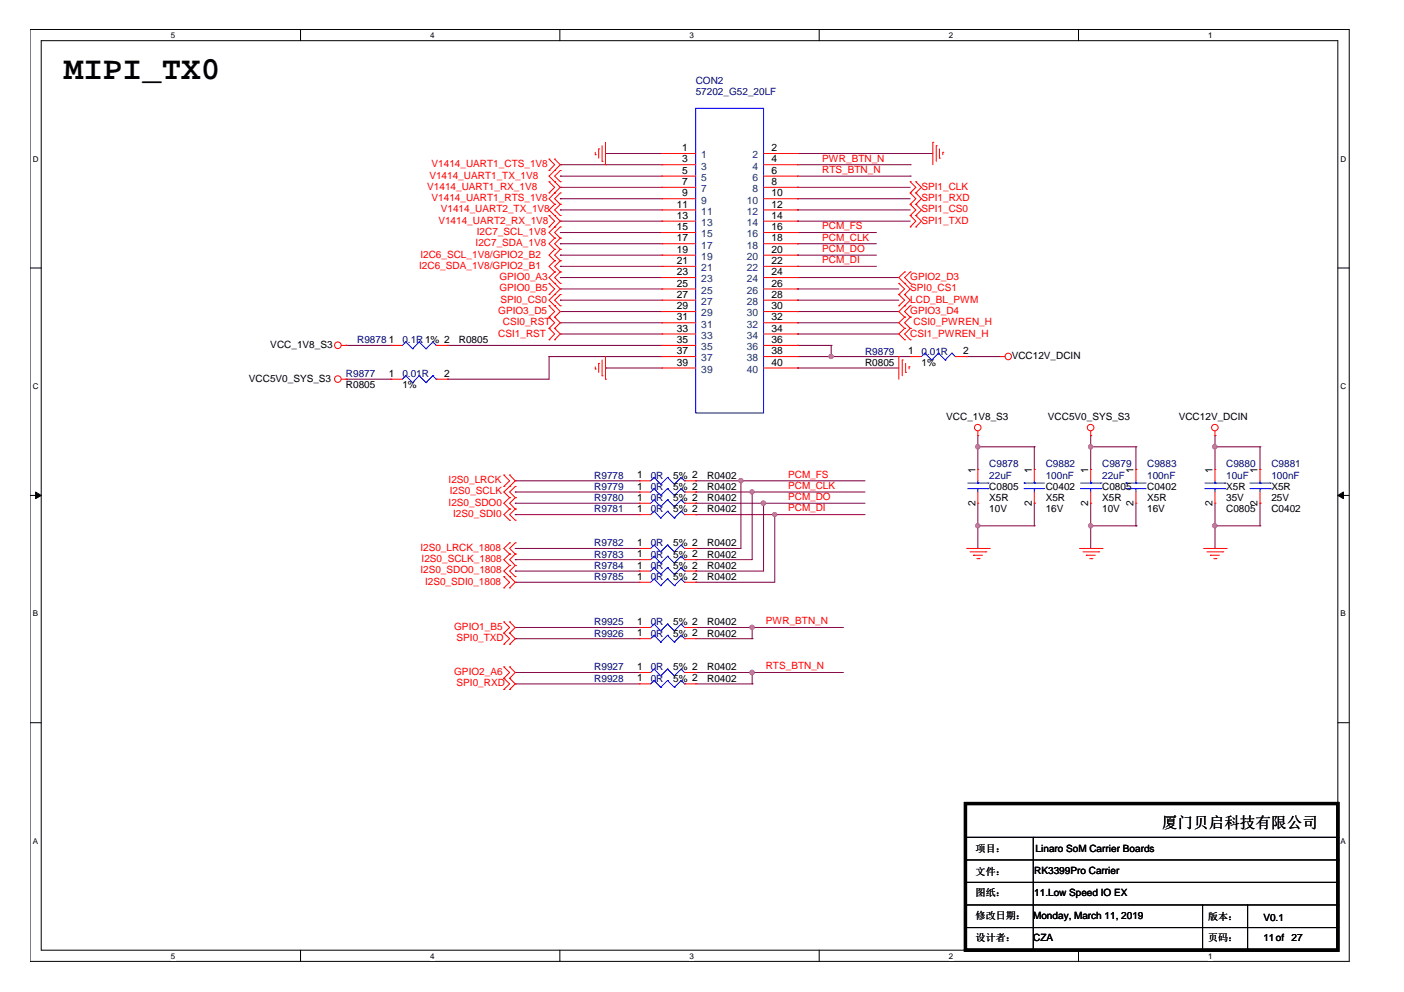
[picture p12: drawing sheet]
<svg xmlns="http://www.w3.org/2000/svg" width="297mm" height="210mm" viewBox="0 0 297 210" stroke-linecap="round" stroke-linejoin="round" font-family="sans-serif">
<path d="M6.3 6.2h279.2v197.2h-279.2zM8.7 8.6h274.3v192.5h-274.3z" fill="none" stroke="#000" stroke-width=".21"/>
<g fill="#fff">
<path d="M36.2 6.5h.9v1.9h-.9z"/>
<path d="M36.2 201.3h.9v1.9h-.9z"/>
</g>
<path d="M63.6 6.2v2.4M63.6 201.1v2.3" fill="none" stroke="#000" stroke-width=".21"/>
<g fill="#fff">
<path d="M91 6.5h.9v1.9h-.9z"/>
<path d="M91 201.3h.9v1.9h-.9z"/>
</g>
<path d="M118.4 6.2v2.4M118.4 201.1v2.3" fill="none" stroke="#000" stroke-width=".21"/>
<g fill="#fff">
<path d="M145.9 6.5h.9v1.9h-.9z"/>
<path d="M145.9 201.3h.9v1.9h-.9z"/>
</g>
<path d="M173.3 6.2v2.4M173.3 201.1v2.3" fill="none" stroke="#000" stroke-width=".21"/>
<g fill="#fff">
<path d="M200.7 6.5h1v1.9h-1z"/>
<path d="M200.7 201.3h1v1.9h-1z"/>
</g>
<path d="M228.2 6.2v2.4M228.2 201.1v2.3" fill="none" stroke="#000" stroke-width=".21"/>
<g fill="#fff">
<path d="M255.6 6.5h.9v1.9h-.9z"/>
<path d="M255.6 201.3h.9v1.9h-.9z"/>
<path d="M6.9 32.7h1.3v1.9h-1.3z"/>
<path d="M283.6 32.7h1.3v1.9h-1.3z"/>
<path d="M6.9 80.7h1.3v1.9h-1.3z"/>
<path d="M283.6 80.7h1.3v1.9h-1.3z"/>
</g>
<path d="M6.3 56.7h2.4M283 56.7h2.4" fill="none" stroke="#000" stroke-width=".21"/>
<g fill="#fff">
<path d="M6.9 128.9h1.2v1.9h-1.2z"/>
<path d="M283.6 128.9h1.2v1.9h-1.2z"/>
</g>
<path d="M6.3 104.8h2.4M283 104.8h2.4" fill="none" stroke="#000" stroke-width=".21"/>
<g fill="#000" stroke="#000" stroke-width=".21">
<path d="M7.5 104.1l1.2 .7-1.2 .7z" fill-rule="evenodd"/>
<path d="M283 104.8l1.2-.7v1.4z" fill-rule="evenodd"/>
</g>
<g fill="#fff">
<path d="M6.9 177h1.2v1.9h-1.2z"/>
<path d="M283.6 177h1.2v1.9h-1.2z"/>
</g>
<g fill="none" stroke="#000" stroke-width=".21">
<path d="M6.3 152.9h2.4M283 152.9h2.4M204.3 177.2h78.7M218.6 177.2v23.9M283 177.2h.1M204.3 186.7h78.7M204.3 191.5h78.7M204.3 196.3h78.7M204.3 182h78.7M254.4 191.5v9.6M263.9 191.5v9.6M283 186.7h.1"/>
<path d="M283 191.5h.1M283 196.3h.1M283 182h.1M218.6 201.1h.1M254.4 201.1h.1M263.9 201.1h.1"/>
</g>
<g fill="none" stroke="#800040" stroke-width=".21">
<path d="M118.5 34.9h.1M118.5 37.3h.1M118.5 39.6h.1M118.5 34.9h21.5M118.5 37.3h21.5M118.5 39.6h21.5M128.1 32.5h.1M128.1 32.5h11.9M168.7 32.5h.1M168.7 39.6h.1M168.7 34.9h23.9M168.7 37.3h23.9"/>
<path d="M168.7 39.6h23.9M168.7 32.5h28.7M192.6 34.9h.1M192.6 37.3h.1M118.5 42.1h.1M118.5 44.4h.1M118.5 46.8h.1M118.5 49.2h.1M118.5 51.6h.1M118.5 54h.1M118.5 56.4h.1M118.5 58.7h.1"/>
<path d="M118.5 42.1h21.5M118.5 44.4h21.5M118.5 46.8h21.5M118.5 49.2h21.5M118.5 51.6h21.5M118.5 54h21.5M118.5 56.4h21.5M118.5 58.7h21.5M168.7 51.6h.1M168.7 49.2h.1M168.7 54h.1M168.7 56.4h.1"/>
<path d="M168.7 42.1h.1M168.7 44.4h.1M168.7 46.8h.1M168.7 58.7h.1M168.7 42.1h23.9M168.7 44.4h23.9M168.7 46.8h23.9M168.7 49.2h16.7M168.7 51.6h16.7M168.7 54h16.7M168.7 56.4h16.7M168.7 58.7h21.5"/>
<path d="M73.2 73.1h.1M73.2 73.1h9.5M94.7 73.1h.1M94.7 73.1h45.3M116.2 75.5h.1M116.2 75.5h23.8M116.2 75.5v4.7h-21.5M118.5 68.3h.1M118.5 70.7h.1M118.5 65.9h.1M118.5 63.5h.1M118.5 61.1h.1"/>
<path d="M118.5 63.5h21.5M118.5 68.3h21.5M118.5 70.7h21.5M118.5 65.9h21.5M118.5 61.1h21.5M128.1 77.9h.1M128.1 77.9h11.9M168.7 77.9h.1M168.7 73.1h.1M168.7 75.5h.1M168.7 63.5h.1M168.7 68.3h.1"/>
<path d="M168.7 70.7h.1M168.7 65.9h.1M168.7 61.1h.1M168.7 77.9h21.5M168.7 73.1h7.2M168.7 75.5h23.9M168.7 63.5h21.5M168.7 68.3h21.5M168.7 70.7h21.5M168.7 65.9h21.5M168.7 61.1h21.5M175.9 73.1h.1"/>
<path d="M175.9 75.5h.1M175.9 73.1v2.4M204.5 75.5h.1M204.5 75.5h7.2M73.2 80.2h.1M73.2 80.2h9.5M94.7 80.2h.1M206.9 94.5h.1M206.9 92.2v7.1M206.9 94.5h11.9M218.8 94.5h.1M218.8 99.3h.1"/>
<path d="M218.8 94.5v4.8M230.8 94.5h.1M230.8 92.2h.1M230.8 94.5h9.5M230.8 92.2v7.1M240.3 94.5h.1M240.3 99.3h.1M240.3 94.5v4.8M257 94.5h.1M257 92.2h.1M257 94.5h9.6M257 92.2v7.1"/>
<path d="M266.6 94.5h.1M266.6 99.3h.1M266.6 94.5v4.8M109 108.9h.1M109 106.5h.1M109 104.1h.1M109 101.7h.1M109 118.4h.1M109 116h.1M109 108.9h26.3M109 106.5h26.3M109 104.1h26.3"/>
<path d="M109 101.7h26.3M109 118.4h26.3M109 116h26.3M147.2 101.7h.1M147.2 104.1h.1M147.2 106.5h.1M147.2 108.9h.1M147.2 116h.1M147.2 118.4h.1M147.2 108.9h35.8M147.2 106.5h35.8M147.2 104.1h35.8"/>
<path d="M147.2 101.7h35.8M156.8 101.7h.1M156.8 101.7v14.3h-9.6M159.1 104.1h.1M159.1 104.1v14.3h-11.9M161.5 106.5h.1M161.5 106.5v14.3h-14.3M163.9 108.9h.1M163.9 108.9v14.3h-16.7M206.9 111.3h.1M206.9 106.5v9.5M206.9 111.3h11.9"/>
<path d="M218.8 111.3h.1M218.8 106.5h.1M218.8 106.5v4.8M230.8 111.3h.1M230.8 111.3h9.5M230.8 106.5v9.5M240.3 111.3h.1M240.3 106.5v4.8M257 111.3h.1M257 111.3h9.6M257 106.5v9.5M266.6 111.3h.1"/>
<path d="M266.6 106.5h.1M266.6 106.5v4.8M109 123.2h.1M109 120.8h.1M109 132.8h.1M109 135.1h.1M109 123.2h26.3M109 120.8h26.3M109 132.8h26.3M109 135.1h26.3M147.2 120.8h.1M147.2 123.2h.1"/>
<path d="M147.2 132.8h31M147.2 135.1h11.9M159.1 132.8h.1M159.1 135.1h.1M159.1 132.8v2.3M178.2 132.8h.1M109 144.7h.1M109 142.3h26.3M109 144.7h26.3M135.3 142.3h.1M147.2 142.3h31M147.2 144.7h11.9"/>
<path d="M159.1 142.3h.1M159.1 144.7h.1M159.1 142.3v2.4M178.2 142.3h.1"/>
</g>
<g fill="#f0f" stroke="#f0f" stroke-width=".21">
<circle cx="159.1" cy="104.1" r=".45"/>
<circle cx="161.5" cy="106.5" r=".47"/>
<circle cx="163.9" cy="108.9" r=".45"/>
<circle cx="156.7" cy="101.7" r=".46"/>
<circle cx="175.8" cy="75.4" r=".45"/>
<circle cx="159.1" cy="132.7" r=".45"/>
<circle cx="159.1" cy="142.3" r=".46"/>
<circle cx="206.8" cy="94.5" r=".46"/>
<circle cx="206.9" cy="111.2" r=".45"/>
<circle cx="230.7" cy="111.2" r=".45"/>
<circle cx="257" cy="94.5" r=".47"/>
<circle cx="257" cy="111.2" r=".46"/>
<circle cx="230.7" cy="94.5" r=".46"/>
</g>
<g fill="none" stroke="#f00" stroke-width=".21">
<path d="M116.2 38.5h.1M116.2 33.7h.1M116.2 36.1h.1M116.2 38.5l1.1 1.1-1.1 1.2M116.2 33.7l1.1 1.2-1.1 1.2M117.3 36.1h.1M117.3 38.5h.1M117.3 33.7h.1M117.3 36.1l-1.1 1.2 2.3 2.3-1.2 1.2M117.3 33.7l1.2 1.2-1.2 1.2M118.5 36.1h.1M118.5 38.5h.1"/>
<path d="M118.5 36.1l-1.2 1.2 1.2 1.2M125.9 32.7h.1M125.9 32.2v.5M126.7 31.5h.1M126.7 31.5v2M127.4 34.1h.1M127.4 30.8v3.3M128.1 34.9h.1M128.1 30.1v4.8M140 32.5h.1M140 34.9h.1M140 37.3h.1"/>
<path d="M140 39.6h.1M140 32.5h7.2M140 34.9h7.2M140 37.3h7.2M140 39.6h7.2M161.5 32.5h7.2M161.5 34.9h7.2M161.5 37.3h7.2M161.5 39.6h7.2M168.7 32.5h.1M168.7 34.9h.1M168.7 37.3h.1"/>
<path d="M168.7 39.6h.1M192.6 38.5h.1M192.6 38.5l1.2 1.1-1.2 1.2M193.8 38.5h.1M193.8 38.5l1.1 1.1-1.1 1.2M197.4 30.1h.1M197.4 30.1v4.8M198.1 30.8h.1M198.1 30.8v3.3M198.8 33.5h.1M198.8 31.5v2M199.5 32.2h.1"/>
<path d="M199.5 32.2v.5M116.2 40.8h.1M116.2 45.6h.1M116.2 48h.1M116.2 60h.1M116.2 45.6l1.1 1.2-1.1 1.2M116.2 60l1.1 1.1-1.1 1.2M117.3 55.2h.1M117.3 57.5h.1M117.3 52.8h.1M117.3 50.4h.1M117.3 48h.1"/>
<path d="M117.3 40.8h.1M117.3 43.2h.1M117.3 45.6h.1M117.3 60h.1M117.3 55.2l-1.1 1.2 1.1 1.1M117.3 52.8l-1.1 1.2 1.1 1.2M117.3 50.4l-1.1 1.2 1.1 1.2M117.3 48l-1.1 1.2 1.1 1.2M117.3 40.8l-1.1 1.3 1.1 1.1M117.3 43.2l-1.1 1.2 2.3 2.4-1.2 1.2M117.3 57.5l-1.1 1.2 1.1 1.3M117.3 60l1.2 1.1-2.3 2.4 1.1 1.2"/>
<path d="M118.5 55.2h.1M118.5 57.5h.1M118.5 52.8h.1M118.5 50.4h.1M118.5 48h.1M118.5 40.8h.1M118.5 43.2h.1M118.5 45.6h.1M118.5 60h.1M118.5 55.2l-1.2 1.2 1.2 1.1M118.5 52.8l-1.2 1.2 1.2 1.2M118.5 50.4l-1.2 1.2 1.2 1.2"/>
<path d="M118.5 48l-1.2 1.2 1.2 1.2M118.5 40.8l-1.2 1.3 1.2 1.1M118.5 43.2l-1.2 1.2 1.2 1.2M118.5 57.5l-1.2 1.2 1.2 1.3M140 42.1h.1M140 44.4h.1M140 46.8h.1M140 49.2h.1M140 51.6h.1M140 54h.1M140 56.4h.1M140 58.7h.1"/>
<path d="M140 42.1h7.2M140 44.4h7.2M140 46.8h7.2M140 49.2h7.2M140 51.6h7.2M140 54h7.2M140 56.4h7.2M140 58.7h7.2M161.5 42.1h7.2M161.5 44.4h7.2M161.5 46.8h7.2M161.5 49.2h7.2"/>
<path d="M161.5 51.6h7.2M161.5 54h7.2M161.5 56.4h7.2M161.5 58.7h7.2M168.7 42.1h.1M168.7 44.4h.1M168.7 46.8h.1M168.7 49.2h.1M168.7 51.6h.1M168.7 54h.1M168.7 56.4h.1M168.7 58.7h.1"/>
<path d="M190.2 60h.1M190.2 60l1.2 1.1-1.2 1.2M191.4 60h.1M191.4 57.5h.1M191.4 57.5l-1.2 1.2 2.4 2.4-1.2 1.2M192.6 48h.1M192.6 45.6h.1M192.6 40.8h.1M192.6 43.2h.1M192.6 60h.1M192.6 57.5h.1M192.6 45.6l1.2 1.2-1.2 1.2"/>
<path d="M192.6 43.2l1.2 1.2-1.2 1.2M192.6 40.8l1.2 1.3-1.2 1.1M192.6 57.5l-1.2 1.2 1.2 1.3M193.8 48h.1M193.8 45.6h.1M193.8 40.8h.1M193.8 43.2h.1M193.8 45.6l1.1 1.2-1.1 1.2M193.8 43.2l1.1 1.2-1.1 1.2M193.8 40.8l1.1 1.3-1.1 1.1M72.2 73.1h1M73.2 73.1h.1"/>
<path d="M82.7 73.1h.1M82.7 73.1h2.4M92.3 73.1h2.4M94.7 73.1h.1M116.2 62.3h.1M116.2 67.1h.1M116.2 64.7h.1M116.2 69.5h.1M116.2 71.9h.1M116.2 64.7l1.1 1.2-1.1 1.2M116.2 69.5l1.1 1.2-1.1 1.2M116.2 67.1l1.1 1.2-1.1 1.2"/>
<path d="M117.3 62.3h.1M117.3 64.7h.1M117.3 67.1h.1M117.3 71.9h.1M117.3 69.5h.1M117.3 64.7l1.2 1.2-1.2 1.2M117.3 69.5l1.2 1.2-1.2 1.2M117.3 67.1l1.2 1.2-1.2 1.2M118.5 62.3h.1M118.5 64.7h.1M118.5 62.3l-1.2 1.2 1.2 1.2M125.9 78.1h.1"/>
<path d="M125.9 77.6v.5M126.7 76.9h.1M126.7 76.9v1.9M127.4 79.5h.1M127.4 76.2v3.3M128.1 75.5v4.7M140 61.1h.1M140 63.5h.1M140 65.9h.1M140 68.3h.1M140 70.7h.1M140 73.1h.1"/>
<path d="M140 75.5h.1M140 77.9h.1M140 73.1h7.2M140 75.5h7.2M140 61.1h7.2M140 63.5h7.2M140 65.9h7.2M140 68.3h7.2M140 70.7h7.2M140 77.9h7.2M161.5 73.1h7.2M161.5 75.5h7.2"/>
<path d="M161.5 61.1h7.2M161.5 63.5h7.2M161.5 65.9h7.2M161.5 68.3h7.2M161.5 70.7h7.2M161.5 77.9h7.2M168.7 61.1h.1M168.7 63.5h.1M168.7 65.9h.1M168.7 68.3h.1M168.7 70.7h.1M168.7 73.1h.1"/>
<path d="M168.7 75.5h.1M168.7 77.9h.1M190.2 75.5h.1M190.2 62.3h.1M190.2 64.7h.1M190.2 75.5v4.7M190.2 62.3l1.2 1.2-1.2 1.2M190.9 76.2h.1M190.9 76.2v3.3M191.4 62.3h.1M191.4 64.7h.1M191.4 67.1h.1"/>
<path d="M191.4 71.9h.1M191.4 69.5h.1M191.4 62.3l1.2 1.2-2.4 2.4 1.2 1.2M191.4 69.5l-1.2 1.2 1.2 1.2M191.4 67.1l-1.2 1.2 1.2 1.2M191.6 78.8h.1M191.6 76.9v1.9M192.3 77.6h.1M192.3 77.6v.5M192.6 67.1h.1M192.6 64.7h.1M192.6 69.5h.1"/>
<path d="M192.6 71.9h.1M192.6 75.5h.1M192.6 75.5h2.3M192.6 64.7l-1.2 1.2 1.2 1.2M192.6 69.5l-1.2 1.2 1.2 1.2M192.6 67.1l-1.2 1.2 1.2 1.2M202.1 75.5h2.4M204.5 75.5h.1M211.7 75.5h.1M211.7 75.5h.9M72.2 80.2h1M73.2 80.2h.1"/>
<path d="M82.7 80.2h.1M82.7 80.2h2.4M92.3 80.2h2.4M94.7 80.2h.1M128.1 80.2h.1M206.9 92.2h.1M206.9 99.3h.1M206.9 91.2v1M206.9 99.3v2.4M218.8 99.3h.1M218.8 99.3v2.4M230.8 92.2h.1"/>
<path d="M230.8 99.3h.1M230.8 91.2v1M230.8 99.3v2.4M240.3 99.3h.1M240.3 99.3v2.4M257 92.2h.1M257 99.3h.1M257 91.2v1M257 99.3v2.4M266.6 99.3h.1M266.6 99.3v2.4M106.6 100.5h.1"/>
<path d="M106.6 102.9h.1M106.6 100.5l1.2 1.2-1.2 1.2M107.8 114.9h.1M107.8 117.2h.1M107.8 119.6h.1M107.8 102.9h.1M107.8 100.5h.1M107.8 105.3h.1M107.8 107.7h.1M107.8 110.1h.1M107.8 114.9l-1.2 1.1 1.2 1.2M107.8 119.6l-1.2 1.2 1.2 1.2"/>
<path d="M107.8 117.2l-1.2 1.2 1.2 1.2M107.8 100.5l1.2 1.2-1.2 1.2M107.8 105.3l-1.2 1.2 1.2 1.2M107.8 107.7l-1.2 1.2 1.2 1.2M107.8 102.9l-1.2 1.2 1.2 1.2M109 114.9h.1M109 117.2h.1M109 119.6h.1M109 105.3h.1M109 107.7h.1M109 110.1h.1M109 102.9h.1"/>
<path d="M109 114.9l-1.2 1.1 1.2 1.2M109 119.6l-1.2 1.2 1.2 1.2M109 117.2l-1.2 1.2 1.2 1.2M109 105.3l-1.2 1.2 1.2 1.2M109 107.7l-1.2 1.2 1.2 1.2M109 102.9l-1.2 1.2 1.2 1.2M135.3 101.7h.1M135.3 116h.1M135.3 104.1h.1M135.3 118.4h.1M135.3 106.5h.1M135.3 108.9h.1"/>
<path d="M135.3 116h2.4M135.3 101.7h2.4M135.3 104.1h2.4M135.3 118.4h2.4M135.3 106.5h2.4M135.3 108.9h2.4M144.8 116h2.4M144.8 101.7h2.4M144.8 104.1h2.4M144.8 118.4h2.4M144.8 106.5h2.4M144.8 108.9h2.4"/>
<path d="M147.2 101.7h.1M147.2 116h.1M147.2 104.1h.1M147.2 118.4h.1M147.2 106.5h.1M147.2 108.9h.1M204.5 116h4.8M205.2 116.8h3.4M206 117.5h.1M206 117.5h1.9M206.7 118.2h.4M206.9 106.5h.1"/>
<path d="M206.9 104.1v2.4M207.1 118.2h.1M208.6 116.8h.1M209.3 116h.1M218.8 106.5h.1M218.8 104.1v2.4M228.4 116h4.8M229.1 116.8h3.4M229.8 117.5h.1M229.8 117.5h1.9M230.5 118.2h.5M230.8 106.5h.1"/>
<path d="M230.8 104.1v2.4M231 118.2h.1M232.5 116.8h.1M233.2 116h.1M240.3 106.5h.1M240.3 104.1v2.4M254.6 116h4.8M255.4 116.8h3.3M256.1 117.5h.1M256.1 117.5h1.9M256.8 118.2h.5M257 106.5h.1"/>
<path d="M257 104.1v2.4M257.3 118.2h.1M258.7 116.8h.1M259.4 116h.1M266.6 106.5h.1M266.6 104.1v2.4M106.6 122h.1M106.6 124.4h.1M106.6 134h.1M106.6 131.6h.1M106.6 136.3h.1M106.6 122l1.2 1.2-1.2 1.2"/>
<path d="M106.6 131.6l1.2 1.2-1.2 1.2M106.6 134l1.2 1.1-1.2 1.2M107.8 124.4h.1M107.8 122h.1M107.8 131.6h.1M107.8 134h.1M107.8 136.3h.1M107.8 122l1.2 1.2-1.2 1.2M107.8 131.6l1.2 1.2-1.2 1.2M107.8 134l1.2 1.1-1.2 1.2M109 122h.1M135.3 132.8h.1"/>
<path d="M135.3 135.1h.1M135.3 120.8h.1M135.3 123.2h.1M135.3 132.8h2.4M135.3 135.1h2.4M135.3 120.8h2.4M135.3 123.2h2.4M144.8 132.8h2.4M144.8 135.1h2.4M144.8 120.8h2.4M144.8 123.2h2.4M147.2 132.8h.1"/>
<path d="M147.2 135.1h.1M147.2 120.8h.1M147.2 123.2h.1M106.6 143.5h.1M106.6 141.1h.1M106.6 145.9h.1M106.6 141.1l1.2 1.2-1.2 1.2M106.6 143.5l1.2 1.2-1.2 1.2M107.8 141.1h.1M107.8 143.5h.1M107.8 145.9h.1M107.8 143.5l1.2 1.2-1.2 1.2"/>
<path d="M107.8 141.1l1.2 1.2-1.2 1.2M135.3 142.3h.1M135.3 144.7h.1M135.3 142.3h2.4M135.3 144.7h2.4M144.8 142.3h2.4M144.8 144.7h2.4M147.2 142.3h.1M147.2 144.7h.1"/>
<circle cx="71.5" cy="73.1" r=".7"/>
<circle cx="213.3" cy="75.4" r=".68"/>
<circle cx="71.5" cy="80.2" r=".7"/>
<circle cx="206.9" cy="90.5" r=".69"/>
<circle cx="230.7" cy="90.5" r=".69"/>
<circle cx="257" cy="90.5" r=".69"/>
</g>
<path d="M204.3 170h78.7v31.1h-78.7z" fill="none" stroke="#000" stroke-width=".68"/>
<g fill="none" stroke="#00f" stroke-width=".21">
<path d="M147.2 22.9h14.3v64.5h-14.3zM85.9 79.5h.1M85.9 72.4h.1M85.9 79.5l-.8 .7M85.9 79.5l1.4 1.5M85.9 72.4l-.8 .7M85.9 72.4l1.4 1.4M87.3 73.8h.1M88.7 79.5h.1M88.7 72.4h.1M88.7 79.5l-1.4 1.5M88.7 79.5l1.4 1.5"/>
<path d="M88.7 72.4l-1.4 1.4M88.7 72.4l1.4 1.4M90.1 73.8h.1M91.6 79.5h.1M91.6 72.4h.1M91.6 79.5l-1.5 1.5M91.6 79.5l.7 .7M91.6 72.4l-1.5 1.4M91.6 72.4l.7 .7M92.3 73.1h.1M195.7 74.7h.1M195.7 74.7l-.8 .8"/>
<path d="M195.7 74.7l1.4 1.5M197.1 76.2h.1M198.5 74.7h.1M198.5 74.7l-1.4 1.5M198.5 74.7l1.5 1.5M200 76.2h.1M201.4 74.7h.1M201.4 74.7l-1.4 1.5M201.4 74.7l.7 .8M202.1 75.5h.1M87.3 81h.1M90.1 81h.1"/>
<path d="M92.3 80.2h.1M138.4 101h.1M138.4 115.3h.1M138.4 103.4h.1M138.4 117.7h.1M138.4 105.8h.1M138.4 108.2h.1M138.4 101l-.7 .7M138.4 101l1.4 1.5M138.4 115.3l-.7 .7M138.4 115.3l1.4 1.5M138.4 103.4l-.7 .7"/>
<path d="M138.4 103.4l1.4 1.4M138.4 117.7l-.7 .7M138.4 117.7l1.4 1.4M138.4 105.8l-.7 .7M138.4 105.8l1.4 1.4M138.4 108.2l-.7 .7M138.4 108.2l1.4 1.4M139.8 102.5h.1M139.8 116.8h.1M139.8 104.8h.1M139.8 119.1h.1M139.8 107.2h.1"/>
<path d="M139.8 109.6h.1M141.2 101h.1M141.2 115.3h.1M141.2 103.4h.1M141.2 117.7h.1M141.2 105.8h.1M141.2 108.2h.1M141.2 101l-1.4 1.5M141.2 101l1.5 1.5M141.2 115.3l-1.4 1.5M141.2 115.3l1.5 1.5M141.2 103.4l-1.4 1.4"/>
<path d="M141.2 103.4l1.5 1.4M141.2 117.7l-1.4 1.4M141.2 117.7l1.5 1.4M141.2 105.8l-1.4 1.4M141.2 105.8l1.5 1.4M141.2 108.2l-1.4 1.4M141.2 108.2l1.5 1.4M142.7 102.5h.1M142.7 116.8h.1M142.7 104.8h.1M142.7 119.1h.1M142.7 107.2h.1"/>
<path d="M142.7 109.6h.1M144.1 101h.1M144.1 115.3h.1M144.1 103.4h.1M144.1 117.7h.1M144.1 105.8h.1M144.1 108.2h.1M144.1 101l-1.4 1.5M144.1 101l.7 .7M144.1 115.3l-1.4 1.5M144.1 115.3l.7 .7M144.1 103.4l-1.4 1.4"/>
<path d="M144.1 103.4l.7 .7M144.1 117.7l-1.4 1.4M144.1 117.7l.7 .7M144.1 105.8l-1.4 1.4M144.1 105.8l.7 .7M144.1 108.2l-1.4 1.4M144.1 108.2l.7 .7M144.8 101.7h.1M144.8 116h.1M144.8 104.1h.1M144.8 118.4h.1M144.8 106.5h.1"/>
<path d="M144.8 108.9h.1M204.7 103.4h4.3M204.7 102.2h4.3M206.9 102.2h.1M206.9 103.4h.1M206.9 101.7v.5M206.9 103.4v.7M209 103.4h.1M209 102.2h.1M216.7 103.4h.1M216.7 102.2h.1M216.7 103.4h4.3"/>
<path d="M216.7 102.2h4.3M218.8 102.2h.1M218.8 103.4h.1M218.8 101.7v.5M218.8 103.4v.7M228.6 103.4h4.3M228.6 102.2h4.3M230.8 102.2h.1M230.8 103.4h.1M230.8 101.7v.5M230.8 103.4v.7M232.9 103.4h.1"/>
<path d="M232.9 102.2h.1M238.2 103.4h.1M238.2 102.2h.1M238.2 103.4h4.3M238.2 102.2h4.3M240.3 102.2h.1M240.3 103.4h.1M240.3 101.7v.5M240.3 103.4v.7M254.9 103.4h4.3M254.9 102.2h4.3M257 102.2h.1"/>
<path d="M257 103.4h.1M257 101.7v.5M257 103.4v.7M259.2 103.4h.1M259.2 102.2h.1M264.4 103.4h4.3M264.4 102.2h4.3M266.6 102.2h.1M266.6 103.4h.1M266.6 101.7v.5M266.6 103.4v.7M268.7 103.4h.1"/>
<path d="M268.7 102.2h.1M138.4 132.1h.1M138.4 134.4h.1M138.4 120.1h.1M138.4 122.5h.1M138.4 132.1l-.7 .7M138.4 132.1l1.4 1.4M138.4 134.4l-.7 .7M138.4 134.4l1.4 1.5M138.4 120.1l-.7 .7M138.4 120.1l1.4 1.5M138.4 122.5l-.7 .7"/>
<path d="M138.4 122.5l1.4 1.4M139.8 133.5h.1M139.8 135.9h.1M139.8 121.6h.1M139.8 123.9h.1M141.2 132.1h.1M141.2 134.4h.1M141.2 120.1h.1M141.2 122.5h.1M141.2 132.1l-1.4 1.4M141.2 132.1l1.5 1.4M141.2 134.4l-1.4 1.5"/>
<path d="M141.2 134.4l1.5 1.5M141.2 120.1l-1.4 1.5M141.2 120.1l1.5 1.5M141.2 122.5l-1.4 1.4M141.2 122.5l1.5 1.4M142.7 133.5h.1M142.7 135.9h.1M142.7 121.6h.1M142.7 123.9h.1M144.1 132.1h.1M144.1 134.4h.1M144.1 120.1h.1"/>
<path d="M144.1 122.5h.1M144.1 132.1l-1.4 1.4M144.1 132.1l.7 .7M144.1 134.4l-1.4 1.5M144.1 134.4l.7 .7M144.1 120.1l-1.4 1.5M144.1 120.1l.7 .7M144.1 122.5l-1.4 1.4M144.1 122.5l.7 .7M144.8 132.8h.1M144.8 135.1h.1M144.8 120.8h.1"/>
<path d="M144.8 123.2h.1M138.4 141.6h.1M138.4 144h.1M138.4 141.6l-.7 .7M138.4 141.6l1.4 1.4M138.4 144l-.7 .7M138.4 144l1.4 1.4M139.8 143h.1M139.8 145.4h.1M141.2 141.6h.1M141.2 144h.1M141.2 141.6l-1.4 1.4"/>
<path d="M141.2 141.6l1.5 1.4M141.2 144l-1.4 1.4M141.2 144l1.5 1.4M142.7 143h.1M142.7 145.4h.1M144.1 141.6h.1M144.1 144h.1M144.1 141.6l-1.4 1.4M144.1 141.6l.7 .7M144.1 144l-1.4 1.4M144.1 144l.7 .7M144.8 142.3h.1"/>
<path d="M144.8 144.7h.1"/>
</g>
<text font-size="6.9" x="13.5" y="16.8">MIPI_TX0</text>
<text font-size="3.3" x="245.8" y="175.1">厦门贝启科技有限公司</text>
<g font-size="2.2">
<text x="144.4" y="32">1</text>
<text x="144.4" y="34.3">3</text>
<text x="163.2" y="32">2</text>
<text x="163.2" y="34.3">4</text>
<text x="144.4" y="36.8">5</text>
<text x="144.4" y="39.1">7</text>
<text x="144.4" y="41.5">9</text>
<text x="163.2" y="36.8">6</text>
<text x="163.2" y="39.1">8</text>
<text x="163.2" y="41.5">10</text>
<text x="143.2" y="43.9">11</text>
<text x="143.2" y="46.3">13</text>
<text x="163.2" y="43.9">12</text>
<text x="163.2" y="46.3">14</text>
<text x="143.2" y="48.7">15</text>
<text x="143.2" y="51.1">17</text>
<text x="143.2" y="53.5">19</text>
<text x="163.2" y="48.7">16</text>
<text x="163.2" y="51.1">18</text>
<text x="163.2" y="53.5">20</text>
<text x="143.2" y="55.9">21</text>
<text x="143.2" y="58.2">23</text>
<text x="163.2" y="55.9">22</text>
<text x="163.2" y="58.2">24</text>
<text x="143.2" y="60.6">25</text>
<text x="143.2" y="63">27</text>
<text x="143.2" y="65.4">29</text>
<text x="163.2" y="60.6">26</text>
<text x="163.2" y="63">28</text>
<text x="163.2" y="65.4">30</text>
<text x="143.2" y="67.8">31</text>
<text x="143.2" y="70.2">33</text>
<text x="163.2" y="67.8">32</text>
<text x="163.2" y="70.2">34</text>
<text x="82.3" y="72.6">1</text>
<text x="143.2" y="72.6">35</text>
<text x="143.2" y="74.9">37</text>
<text x="143.2" y="77.4">39</text>
<text x="163.2" y="72.6">36</text>
<text x="163.2" y="74.9">38</text>
<text x="163.2" y="77.4">40</text>
<text x="192.1" y="74.9">1</text>
<text x="203.8" y="74.9">2</text>
<text x="82.3" y="79.7">1</text>
<text x="93.9" y="79.7">2</text>
<text x="134.8" y="101.2">1</text>
<text x="206.4" y="100.1" transform="rotate(-90 206.4 100.1)">1</text>
<text x="218.3" y="100.1" transform="rotate(-90 218.3 100.1)">1</text>
<text x="230.3" y="100.1" transform="rotate(-90 230.3 100.1)">1</text>
<text x="239.8" y="100.1" transform="rotate(-90 239.8 100.1)">1</text>
<text x="256.5" y="100.1" transform="rotate(-90 256.5 100.1)">1</text>
<text x="266.1" y="100.1" transform="rotate(-90 266.1 100.1)">1</text>
<text x="134.8" y="103.6">1</text>
<text x="134.8" y="106">1</text>
<text x="206.4" y="107" transform="rotate(-90 206.4 107)">2</text>
<text x="218.3" y="107" transform="rotate(-90 218.3 107)">2</text>
<text x="230.3" y="107" transform="rotate(-90 230.3 107)">2</text>
<text x="239.8" y="107" transform="rotate(-90 239.8 107)">2</text>
<text x="256.5" y="107" transform="rotate(-90 256.5 107)">2</text>
<text x="266.1" y="107" transform="rotate(-90 266.1 107)">2</text>
<text x="134.8" y="108.4">1</text>
<text x="134.8" y="115.5">1</text>
<text x="134.8" y="117.9">1</text>
<text x="134.8" y="120.3">1</text>
<text x="134.8" y="122.7">1</text>
<text x="134.8" y="132.3">1</text>
<text x="134.8" y="134.6">1</text>
<text x="134.8" y="141.8">1</text>
<text x="134.8" y="144.2">1</text>
</g>
<g font-size="2.2" fill="#004080">
<text x="148.4" y="33.5">1</text>
<text x="148.4" y="35.9">3</text>
<text x="159.2" y="33.5">2</text>
<text x="159.2" y="35.9">4</text>
<text x="148.4" y="38.3">5</text>
<text x="148.4" y="40.7">7</text>
<text x="159.2" y="38.3">6</text>
<text x="159.2" y="40.7">8</text>
<text x="148.4" y="43.1">9</text>
<text x="148.4" y="45.4">11</text>
<text x="148.4" y="47.8">13</text>
<text x="158" y="43.1">10</text>
<text x="158" y="45.4">12</text>
<text x="158" y="47.8">14</text>
<text x="148.4" y="50.2">15</text>
<text x="148.4" y="52.6">17</text>
<text x="158" y="50.2">16</text>
<text x="158" y="52.6">18</text>
<text x="148.4" y="55">19</text>
<text x="148.4" y="57.4">21</text>
<text x="148.4" y="59.7">23</text>
<text x="158" y="55">20</text>
<text x="158" y="57.4">22</text>
<text x="158" y="59.7">24</text>
<text x="148.4" y="62.2">25</text>
<text x="148.4" y="64.5">27</text>
<text x="158" y="62.2">26</text>
<text x="158" y="64.5">28</text>
<text x="148.4" y="66.9">29</text>
<text x="148.4" y="69.3">31</text>
<text x="148.4" y="71.7">33</text>
<text x="158" y="66.9">30</text>
<text x="158" y="69.3">32</text>
<text x="158" y="71.7">34</text>
<text x="148.4" y="74.1">35</text>
<text x="148.4" y="76.5">37</text>
<text x="158" y="74.1">36</text>
<text x="158" y="76.5">38</text>
<text x="148.4" y="78.9">39</text>
<text x="158" y="78.9">40</text>
</g>
<g font-size="2.1" fill="#000080">
<text x="147.2" y="17.7">CON2</text>
<text x="147.2" y="20.1">57202_G52_20LF</text>
<text x="75.6" y="72.6">R9878</text>
<text x="85.1" y="72.6">0.1R1% 2</text>
<text x="183" y="75">R9879</text>
<text x="194.9" y="75">0.01R</text>
<text x="73.2" y="79.8">R9877</text>
<text x="85.1" y="79.8">0.01R</text>
<text x="125.7" y="101.3">R9778</text>
<text x="137.7" y="101.3">0R</text>
<text x="209.3" y="98.9">C9878</text>
<text x="209.3" y="101.3">22uF</text>
<text x="221.2" y="98.9">C9882</text>
<text x="221.2" y="101.3">100nF</text>
<text x="233.2" y="98.9">C9879</text>
<text x="233.2" y="101.3">22uF</text>
<text x="242.7" y="98.9">C9883</text>
<text x="242.7" y="101.3">100nF</text>
<text x="259.4" y="98.9">C9880</text>
<text x="259.4" y="101.3">10uF</text>
<text x="269" y="98.9">C9881</text>
<text x="269" y="101.3">100nF</text>
<text x="125.7" y="103.7">R9779</text>
<text x="125.7" y="106.1">R9780</text>
<text x="137.7" y="103.7">0R</text>
<text x="137.7" y="106.1">0R</text>
<text x="125.7" y="108.4">R9781</text>
<text x="137.7" y="108.4">0R</text>
<text x="125.7" y="115.6">R9782</text>
<text x="125.7" y="118">R9783</text>
<text x="137.7" y="115.6">0R</text>
<text x="137.7" y="118">0R</text>
<text x="125.7" y="120.4">R9784</text>
<text x="125.7" y="122.8">R9785</text>
<text x="137.7" y="120.4">0R</text>
<text x="137.7" y="122.8">0R</text>
<text x="125.7" y="132.3">R9925</text>
<text x="125.7" y="134.7">R9926</text>
<text x="137.7" y="132.3">0R</text>
<text x="137.7" y="134.7">0R</text>
<text x="125.7" y="141.9">R9927</text>
<text x="137.7" y="141.9">0R</text>
<text x="125.7" y="144.2">R9928</text>
<text x="137.7" y="144.2">0R</text>
</g>
<g font-size="2.1" fill="#f00">
<text x="91.3" y="35.4">V1414_UART1_CTS_1V8</text>
<text x="173.9" y="34.2">PWR_BTN_N</text>
<text x="90.4" y="40.1">V1414_UART1_RX_1V8</text>
<text x="90.8" y="37.8">V1414_UART1_TX_1V8</text>
<text x="173.9" y="36.6">RTS_BTN_N</text>
<text x="194.9" y="40.1">SPI1_CLK</text>
<text x="91.3" y="42.6">V1414_UART1_RTS_1V8</text>
<text x="92.8" y="47.3">V1414_UART2_RX_1V8</text>
<text x="93.3" y="44.9">V1414_UART2_TX_1V8</text>
<text x="194.9" y="47.3">SPI1_TXD</text>
<text x="194.9" y="44.9">SPI1_CS0</text>
<text x="194.9" y="42.6">SPI1_RXD</text>
<text x="100.6" y="52.1">I2C7_SDA_1V8</text>
<text x="100.9" y="49.7">I2C7_SCL_1V8</text>
<text x="173.9" y="50.9">PCM_CLK</text>
<text x="173.9" y="48.5">PCM_FS</text>
<text x="173.9" y="53.3">PCM_DO</text>
<text x="88.7" y="56.9">I2C6_SDA_1V8/GPIO2_B1</text>
<text x="88.9" y="54.5">I2C6_SCL_1V8/GPIO2_B2</text>
<text x="105.7" y="59.3">GPIO0_A3</text>
<text x="173.9" y="55.7">PCM_DI</text>
<text x="192.6" y="59.3">GPIO2_D3</text>
<text x="105.7" y="61.7">GPIO0_B5</text>
<text x="105.9" y="64">SPI0_CS0</text>
<text x="192.6" y="61.7">SPI0_CS1</text>
<text x="192.6" y="64">LCD_BL_PWM</text>
<text x="105.4" y="66.4">GPIO3_D5</text>
<text x="105.4" y="71.2">CSI1_RST</text>
<text x="106.4" y="68.8">CSI0_RST</text>
<text x="192.6" y="66.4">GPIO3_D4</text>
<text x="192.6" y="71.2">CSI1_PWREN_H</text>
<text x="193.3" y="68.8">CSI0_PWREN_H</text>
<text x="166.8" y="101.1">PCM_FS</text>
<text x="94.9" y="102.2">I2S0_LRCK</text>
<text x="94.9" y="107">I2S0_SDO0</text>
<text x="95.2" y="104.6">I2S0_SCLK</text>
<text x="166.8" y="103.4">PCM_CLK</text>
<text x="166.8" y="105.8">PCM_DO</text>
<text x="95.9" y="109.4">I2S0_SDI0</text>
<text x="166.8" y="108.2">PCM_DI</text>
<text x="88.9" y="116.6">I2S0_LRCK_1808</text>
<text x="89.2" y="119">I2S0_SCLK_1808</text>
<text x="88.9" y="121.3">I2S0_SDO0_1808</text>
<text x="89.9" y="123.7">I2S0_SDI0_1808</text>
<text x="96.1" y="133.3">GPIO1_B5</text>
<text x="96.6" y="135.7">SPI0_TXD</text>
<text x="162" y="132.1">PWR_BTN_N</text>
<text x="96.1" y="142.8">GPIO2_A6</text>
<text x="162" y="141.6">RTS_BTN_N</text>
<text x="96.6" y="145.2">SPI0_RXD</text>
</g>
<g font-size="2.1">
<text x="57.2" y="73.6">VCC_1V8_S3</text>
<text x="97.1" y="72.6">R0805</text>
<text x="183" y="77.4">R0805</text>
<text x="194.9" y="77.4">1%</text>
<text x="214" y="76">VCC12V_DCIN</text>
<text x="52.7" y="80.7">VCC5V0_SYS_S3</text>
<text x="73.2" y="82.2">R0805</text>
<text x="85.1" y="82.2">1%</text>
<text x="200.2" y="88.9">VCC_1V8_S3</text>
<text x="221.7" y="88.9">VCC5V0_SYS_S3</text>
<text x="249.4" y="88.9">VCC12V_DCIN</text>
<text x="142.4" y="101.3">5% 2</text>
<text x="149.6" y="101.3">R0402</text>
<text x="142.4" y="103.7">5% 2</text>
<text x="142.4" y="106.1">5% 2</text>
<text x="149.6" y="103.7">R0402</text>
<text x="149.6" y="106.1">R0402</text>
<text x="209.3" y="103.7">C0805</text>
<text x="209.3" y="106.1">X5R</text>
<text x="221.2" y="103.7">C0402</text>
<text x="221.2" y="106.1">X5R</text>
<text x="233.2" y="103.7">C0805</text>
<text x="233.2" y="106.1">X5R</text>
<text x="242.7" y="103.7">C0402</text>
<text x="242.7" y="106.1">X5R</text>
<text x="259.4" y="103.7">X5R</text>
<text x="259.4" y="106.1">35V</text>
<text x="269" y="103.7">X5R</text>
<text x="269" y="106.1">25V</text>
<text x="142.4" y="108.4">5% 2</text>
<text x="149.6" y="108.4">R0402</text>
<text x="209.3" y="108.4">10V</text>
<text x="221.2" y="108.4">16V</text>
<text x="233.2" y="108.4">10V</text>
<text x="242.7" y="108.4">16V</text>
<text x="259.4" y="108.4">C0805</text>
<text x="269" y="108.4">C0402</text>
<text x="142.4" y="115.6">5% 2</text>
<text x="142.4" y="118">5% 2</text>
<text x="149.6" y="115.6">R0402</text>
<text x="149.6" y="118">R0402</text>
<text x="142.4" y="120.4">5% 2</text>
<text x="142.4" y="122.8">5% 2</text>
<text x="149.6" y="120.4">R0402</text>
<text x="149.6" y="122.8">R0402</text>
<text x="142.4" y="132.3">5% 2</text>
<text x="142.4" y="134.7">5% 2</text>
<text x="149.6" y="132.3">R0402</text>
<text x="149.6" y="134.7">R0402</text>
<text x="142.4" y="141.9">5% 2</text>
<text x="149.6" y="141.9">R0402</text>
<text x="142.4" y="144.2">5% 2</text>
<text x="149.6" y="144.2">R0402</text>
<text x="206.4" y="185.1">文件：</text>
<text x="206.4" y="180.3">项目：</text>
<text x="218.8" y="184.8">RK3399Pro Carrier</text>
<text x="219.1" y="180.3">Linaro SoM Carrier Boards</text>
<text x="206.4" y="189.6">图纸：</text>
<text x="218.8" y="189.6">11.Low Speed IO EX</text>
<text x="206.4" y="194.4">修改日期：</text>
<text x="218.6" y="194.4">Monday, March 11, 2019</text>
<text x="255.6" y="194.6">版本：</text>
<text x="267.3" y="194.9">V0.1</text>
<text x="206.4" y="199.2">设计者：</text>
<text x="218.6" y="199.2">CZA</text>
<text x="255.6" y="199.2">页码：</text>
<text x="267.3" y="199.2">11of</text>
<text x="273.3" y="199.2">27</text>
</g>
<g font-size="1.7">
<text x="36.2" y="8">5</text>
<text x="91" y="8">4</text>
<text x="145.9" y="8">3</text>
<text x="200.7" y="8">2</text>
<text x="255.6" y="8">1</text>
<text x="6.9" y="34.2">D</text>
<text x="283.6" y="34.2">D</text>
<text x="6.9" y="82.3">C</text>
<text x="283.6" y="82.3">C</text>
<text x="6.9" y="130.4">B</text>
<text x="283.6" y="130.4">B</text>
<text x="6.9" y="178.5">A</text>
<text x="283.6" y="178.5">A</text>
<text x="36.2" y="202.8">5</text>
<text x="91" y="202.8">4</text>
<text x="145.9" y="202.8">3</text>
<text x="200.7" y="202.8">2</text>
<text x="255.6" y="202.8">1</text>
</g>
</svg>
